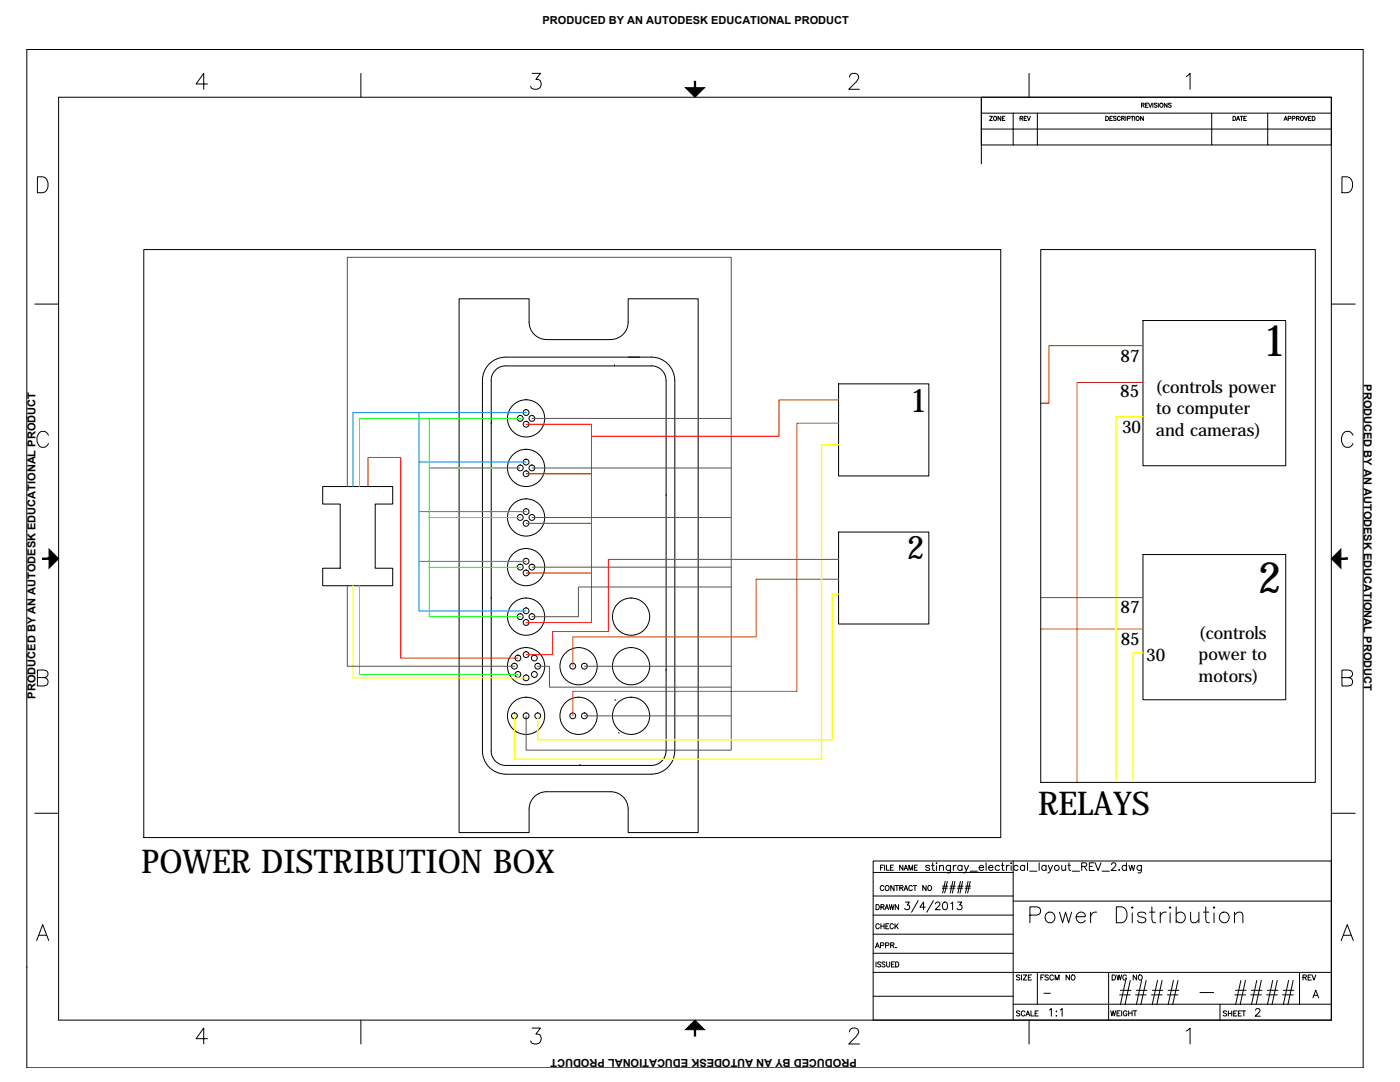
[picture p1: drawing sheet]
<svg xmlns="http://www.w3.org/2000/svg" width="559mm" height="432mm" viewBox="0 0 559 432" stroke-linecap="round" stroke-linejoin="round" font-family="sans-serif">
<!-- layer: Mechanical -->
<path d="M183.2 119.2h28v9.4a7 7 0 0 0 7 6.9h25.6a7 7 0 0 0 6.9-7v-9.3h28v213.1h-28v-9.4a7 7 0 0 0-6.9-6.9h-25.6a7 7 0 0 0-7 6.9v9.4h-28zM192.6 151.8v147.8a9.4 9.4 0 0 0 9.3 9.4l58.1-.1a9.3 9.3 0 0 0 9.3-9.3l.1-147.8M196.1 151.8l-.1 147.8a5.8 5.8 0 0 0 5.9 5.9h58.1a5.8 5.8 0 0 0 5.8-5.9M245.3 146h.1M265.8 151.8a5.8 5.8 0 0 0-5.8-5.8h-58.1a5.7 5.7 0 0 0-5.9 5.8M265.9 151.8v147.9M269.3 151.8a9.3 9.3 0 0 0-9.3-9.3h-58.1a9.3 9.3 0 0 0-9.3 9.3M231 332.3h.1" fill="none" stroke="#000" stroke-width=".4"/>
<!-- layer: 0 -->
<g fill="none" stroke="#000" stroke-width=".4">
<path d="M57.4 99.6h342v234.6h-342zM415.4 99.6h109.6v212.6h-109.6zM250.7 142.5h4.7M196.1 169.1h.1M265.9 197.7h.1M196.1 239h.1M245.5 279.6h.1M265.9 267.6h.1M247 292.6h.1M231.5 305.5h.1"/>
<circle cx="228.6" cy="265.9" r="1.16"/>
<circle cx="233.3" cy="265.9" r="1.16"/>
<circle cx="228.6" cy="285.7" r="1.16"/>
<circle cx="233.3" cy="285.7" r="1.16"/>
</g>
<!-- layer: Connections -->
<g fill="none" stroke="#000" stroke-width=".4">
<circle cx="207.7" cy="167" r="1.16"/>
<circle cx="210" cy="167" r="7.4"/>
<circle cx="210" cy="169.3" r="1.16"/>
<circle cx="210" cy="164.6" r="1.16"/>
<circle cx="212.3" cy="167" r="1.16"/>
<circle cx="207.7" cy="186.7" r="1.16"/>
<circle cx="210" cy="186.7" r="7.4"/>
<circle cx="210" cy="184.4" r="1.16"/>
<circle cx="210" cy="189.1" r="1.16"/>
<circle cx="212.3" cy="186.7" r="1.16"/>
<circle cx="207.7" cy="206.5" r="1.16"/>
<circle cx="210" cy="206.5" r="7.4"/>
<circle cx="210" cy="208.8" r="1.16"/>
<circle cx="210" cy="204.2" r="1.16"/>
<circle cx="212.3" cy="206.5" r="1.16"/>
<circle cx="207.7" cy="226.3" r="1.16"/>
<circle cx="210" cy="226.3" r="7.4"/>
<circle cx="210" cy="224" r="1.16"/>
<circle cx="210" cy="228.6" r="1.16"/>
<circle cx="212.3" cy="226.3" r="1.16"/>
<circle cx="207.7" cy="246.1" r="1.16"/>
<circle cx="210" cy="246.1" r="7.4"/>
<circle cx="210" cy="243.8" r="1.16"/>
<circle cx="210" cy="248.4" r="1.16"/>
<circle cx="212.3" cy="246.1" r="1.16"/>
<circle cx="251.9" cy="246.1" r="7.4"/>
<circle cx="205.3" cy="265.9" r="1.16"/>
<circle cx="206.7" cy="262.6" r="1.16"/>
<circle cx="206.7" cy="269.2" r="1.16"/>
<circle cx="210" cy="265.9" r="7.4"/>
<circle cx="210" cy="270.5" r="1.16"/>
<circle cx="210" cy="261.2" r="1.16"/>
<circle cx="213.3" cy="262.6" r="1.16"/>
<circle cx="213.3" cy="269.2" r="1.16"/>
<circle cx="214.6" cy="265.9" r="1.16"/>
<circle cx="230.9" cy="265.9" r="7.4"/>
<circle cx="251.9" cy="265.9" r="7.4"/>
<circle cx="205.3" cy="285.7" r="1.16"/>
<circle cx="210" cy="285.7" r="7.4"/>
<circle cx="210" cy="285.7" r="1.16"/>
<circle cx="214.6" cy="285.7" r="1.16"/>
<circle cx="230.9" cy="285.7" r="7.4"/>
<circle cx="251.9" cy="285.7" r="7.4"/>
</g>
<!-- layer: Relays -->
<path d="M456.2 127.9h57v58h-57zM334.7 153.2h36v36.7h-36zM334.7 212.3h36v36.7h-36zM456.2 221.3h57v58h-57z" fill="none" stroke="#000" stroke-width=".4"/>
<!-- layer: Power -->
<path d="M456.2 138h-37.5v22.9h-3.3M334.7 159.6h-23.8v14.5h-74.8M210 169.3h26.1v79.1h-26.1M146.9 194.2v-11.6h13.1v80h46.7M210 189.1h26.1M210 208.9h26.1M210 228.7h26.1M334.7 223.3h-91.9v28.7h-22.3v9.3h-10.5M415.4 238.5h40.8" fill="none" stroke="#f00" stroke-width=".4"/>
<!-- layer: Ground -->
<path d="M212.3 167h79.6M138.6 194.2v-91.5h153.3v196.7h-81.9v-13.7M212.3 186.8h79.6M212.3 206.5h79.6M138.6 233.8v32.1h66.7M212.3 226.3h79.6M291.9 234.3h-61v11.8h-18.6M214.7 265.9h4.6v8.3h72.6M233.3 265.9h58.6M233.3 285.7h58.6" fill="none" stroke="#545454" stroke-width=".4"/>
<!-- layer: Electrical Components -->
<path d="M128.8 194.2h27.9v7h-6.9v25.6h6.9v7h-27.9v-7h7v-25.6h-7z" fill="none" stroke="#000" stroke-width=".4"/>
<!-- layer: Data (Yellow) -->
<path d="M140.9 233.8v36.7h69.1" fill="none" stroke="#ff0" stroke-width=".4"/>
<!-- layer: Data (Blue) -->
<path d="M167.2 164.7v79.1h42.8M210 164.7h-69.1v29.5M167.2 184.4h42.8M167.2 204.2h42.8M167.2 224h42.8" fill="none" stroke="#007fff" stroke-width=".4"/>
<!-- layer: Data (Green) -->
<path d="M171.3 167v79.1h36.4M207.7 167h-64.2v27.2M171.3 186.8h36.4M171.3 206.5h36.4M143.5 233.8v35.4h63.2M171.3 226.3h36.4" fill="none" stroke="#0f0" stroke-width=".4"/>
<!-- layer: Brown Wires -->
<path d="M456.2 152.6h-26.3v159.6M334.7 168.9h-16.7v107h-89.4v9.8M334.7 231.2h-32.9v23h-73.2v11.7M415.4 251h40.8" fill="none" stroke="#b85c00" stroke-width=".4"/>
<!-- layer: Power (Yellow) -->
<path d="M334.7 177.5h-6.8v125.5h-122.6v-17.3M456.2 166.3h-10.7v145.9M334.7 237.1h-2.5v58.1h-117.5v-9.5M456.2 260.5h-4v51.7" fill="none" stroke="#ff0" stroke-width=".51"/>
<!-- layer: Title Block -->
<g fill="none" stroke="#000" stroke-width=".4">
<path d="M10.7 19.8h533.4v406.4h-533.4zM23.4 38.8h508v368.3h-508zM82.8 33.5h-4.5l3-4.2v6.3M144 29.3v9.5M212.4 29.3h3.3l-1.8 2.4a2.04 2.04 0 0 1 2.2 2.3 2.04 2.04 0 0 1-2.8 1.6l-.9-.3-.6-.9M339.1 30.8a1.53 1.53 0 0 1 1.2-1.5h1.2a1.53 1.53 0 0 1 .9 2.4l-3.6 3.9h4.2M391.7 38.8v26.6M410.7 29.3v9.5M473.5 30.5l1.5-1.2v6.3M395 46.4h1.1l-1.1 1.7h1.1M399.4 46.4v1.7l-1.1-1.7v1.7M400.1 47.2h.6"/>
<path d="M401.1 46.4h-1v1.7h1M404.4 45.2h-12.7v-6.4h139.7v6.4h-47.8v12.7h22.4M407.1 47.2l1-.1 .1-.5-1.1-.2v1.7M407.7 47.2l.5 .9M408.8 47.2h.6M409.8 46.4h-1v1.7h1M410 46.4l.7 1.7 .6-1.7M414 45.2v12.7h69.6M441.4 46.4h.5a.88 .88 0 0 1 .6 .9 .88 .88 0 0 1-.6 .8h-.5zM443 47.2h.6M444 46.4h-1v1.7h1M445.5 46.7l-.4-.3-.7 .3 1.1 .9-.4 .5-.7-.2"/>
<path d="M447.2 46.8a.61 .61 0 0 0-.7-.4 .61 .61 0 0 0-.5 .7 .67 .67 0 0 0 .2 .9 .67 .67 0 0 0 1-.3M447.7 47.2l.9-.1 .1-.5-1-.2v1.7M448.3 47.2l.5 .9M449.4 46.4v1.7M450 47.3l.9-.1 .1-.6-1-.2v1.7M451.4 46.4h1.1M451.9 46.4v1.7M452.9 46.4v1.7M455.6 41.9h1v-.6l-1-.1v1.6M456.2 41.9l.5 .9M456.3 46.4v1.7l-1.1-1.7v1.7M457.3 41.9h.6"/>
<path d="M458.3 41.2h-1v1.6h1M458.5 41.2l.6 1.6 .7-1.6M460.1 41.2v1.6M461.8 41.4l-.4-.2-.7 .2 .1 .3 1 .5-.1 .5-1-.1M462.4 41.2v1.6M465.8 41.2v1.6l-1.1-1.6v1.6M467.5 41.4l-.4-.2-.7 .2 .1 .3 1 .6-.4 .5-.7-.2M483.6 45.2h-79.2v12.7h9.6M492.2 46.4h.5a.88 .88 0 0 1 .6 .9 .88 .88 0 0 1-.6 .8h-.5zM493.6 48.1l.6-1.7 .6 1.7M493.8 47.5h.8M495 46.4h1.1"/>
<path d="M495.5 46.4v1.7M496.5 47.2h.6M497.5 46.4h-1v1.7h1M506 45.2v12.7h25.4v-6.4h-139.7v6.4h12.7M512.5 48.1l.7-1.7 .6 1.7M512.8 47.5h.7M514.2 47.3l.9-.1 .1-.6-1-.2v1.7M515.8 47.3l.9-.1 .1-.6-1-.2v1.7M517.5 47.2l.9-.1 .1-.5-1-.2v1.7M518 47.2l.6 .9M520.6 46.4l.6 1.7 .7-1.7M522.3 47.2h.6"/>
<path d="M523.3 46.4h-1v1.7h1M523.8 46.4h.5a.88 .88 0 0 1 .6 .9 .88 .88 0 0 1-.6 .8h-.5zM14.9 70.6h2.1a3.4 3.4 0 0 1 2.2 3.1 3.4 3.4 0 0 1-2.2 3.2h-2.1zM535.6 70.6h2.1a3.4 3.4 0 0 1 2.2 3.1 3.4 3.4 0 0 1-2.2 3.2h-2.1zM13.9 121.4h9.5M531.4 121.4h9.5M10.7 166.3v.6M19.3 173.7a2.2 2.2 0 0 0-2.1-1.6 2.2 2.2 0 0 0-2.1 1.6 3.6 3.6 0 0 0 1.5 4.8 2.28 2.28 0 0 0 2.7-1.5M540 173.7a2.2 2.2 0 0 0-2.1-1.6 2.2 2.2 0 0 0-2.1 1.6 3.6 3.6 0 0 0 1.5 4.8 2.28 2.28 0 0 0 2.7-1.5M10.7 212v.2M10.7 253.9v.3M10.7 261.6v.6"/>
<path d="M14.9 270.4h2.7l1-.3a1.47 1.47 0 0 0 0-2.4l-1-.3h-2.7v6.4h2.7l1-.3a1.7 1.7 0 0 0 .6-1.9 1.7 1.7 0 0 0-1.6-1.2M535.6 270.4h2.7l1-.3a1.47 1.47 0 0 0 0-2.4l-1-.3h-2.7v6.4h2.7l1-.3a1.7 1.7 0 0 0 .6-1.9 1.7 1.7 0 0 0-1.6-1.2M13.9 324.6h9.5M531.4 324.6h9.5M348.5 343.6h182.9v63.5h-182.9zM348.5 357.6h55.9M348.5 348.2h55.9M351.4 346.2h.8M352.6 345.3h-1.2v2M352.8 353.9a.74 .74 0 0 0-.9-.5 .74 .74 0 0 0-.5 .7v.6a.74 .74 0 0 0 .6 .7 .74 .74 0 0 0 .8-.5M353.1 345.3v2M353.7 353.5a.96 .96 0 0 1 1.2 .9 .96 .96 0 0 1-1.2 .9l-.4-.6z"/>
<path d="M353.9 345.3v2h1.1M355.4 346.2h.7M356.6 345.3h-1.2v2h1.2M356.9 353.4v2l-1.4-2v2M357.3 353.4h1.4M358 353.4v2M359.1 354.4l1.2-.2 .1-.6-1.3-.2v2M359.8 354.4l.7 1M360.4 345.3v2l-1.3-2v2M360.8 347.3l.8-2 .7 2M360.8 355.4l.8-2 .8 2M361.1 346.6h.9"/>
<path d="M361.1 354.7h1M361.4 360h1.6l-.9 1.2a1.02 1.02 0 0 1 .9 1.4 1.02 1.02 0 0 1-1.6 .3l-.3-.4M362.8 347.3v-2l.7 2 .8-2v2M364.1 353.9a.72 .72 0 0 0-.8-.5 .72 .72 0 0 0-.6 .7v.6a.71 .71 0 0 0 .6 .7 .71 .71 0 0 0 .8-.5M364.5 353.4h1.4M365 346.2h.7M365.2 353.4v2M366.2 345.3h-1.2v2h1.2M366.5 359.4l-2.7 4.7M369.6 353.4v2l-1.3-2v2M370.5 353.7l.2-.2a.92 .92 0 0 1 1.2 1 .92 .92 0 0 1-1.4 .6zM371.1 345.8l-.1-.3a1.09 1.09 0 0 0-1.5 .3l.4 .4 1.1 .3v.7a1.09 1.09 0 0 1-1.5-.3"/>
<path d="M371.8 345.3h1M372.3 344.3v2.5l.1 .4 .6 .2M372.6 359.4l-2.7 4.7M373.8 344.3v.3zM373.8 345.5v1.9M375 345.9l.7-.6 .8 .2 .1 1.9M375 345.3v2.1M376.1 354.5h2M376.2 353.6h2.1M377.3 351.7l-1.1 4.7M378.1 351.7l-1 4.7M379.1 354.5h2.1"/>
<path d="M379.3 353.6h2M379.4 345.3l-.2 2.8-.4 .3-.7-.1M379.4 345.8a.99 .99 0 0 0-1.5-.2 .99 .99 0 0 0 0 1.5 .99 .99 0 0 0 1.5-.2M380.3 351.7l-1 4.7M380.5 345.3v2.1M381.2 351.7l-1.1 4.7M381.7 345.3a.93 .93 0 0 0-1.2 .9M382.2 354.5h2M382.3 360h1.6l-.9 1.2a1.03 1.03 0 0 1 .9 1.4 1.03 1.03 0 0 1-1.6 .3l-.3-.4M382.3 353.6h2.1M383.4 351.7l-1.1 4.7M384 345.8a.97 .97 0 0 0-1.4-.2 .97 .97 0 0 0 0 1.5 .97 .97 0 0 0 1.4-.2"/>
<path d="M384 345.3v2.1M384.2 351.7l-1 4.7M384.9 345.3l.8 2.1 .9-2.1M385.2 354.5h2.1M385.4 353.6h2M385.7 347.4l-.5 .9-.5 .1M386.4 351.7l-1 4.7M387.2 347.7h2.9M387.3 351.7l-1.1 4.7M390.8 346.2h1.8a.94 .94 0 0 0-1.3-.8 .94 .94 0 0 0-.3 1.5l.6 .5 1-.5M393.6 344.3v3.1M394.6 346.2h1.8a.94 .94 0 0 0-1.4-.8 .94 .94 0 0 0-.3 1.5l.6 .5 1.1-.5"/>
<path d="M398.9 345.8a.97 .97 0 0 0-1.4-.2 .97 .97 0 0 0 0 1.5 .97 .97 0 0 0 1.4-.2M399.7 345.3h1M400.1 344.3v2.5l.1 .4 .6 .2M401.7 345.3v2.1M402.9 345.3a.93 .93 0 0 0-1.2 .9M403.6 344.3v.3zM403.6 345.5v1.9M404.4 343.6v63.5M404.4 359.6h127M406.3 345.8a.97 .97 0 0 0-1.4-.2 .97 .97 0 0 0 0 1.5 .97 .97 0 0 0 1.4-.2M409 345.8a.97 .97 0 0 0-1.5-.2 .97 .97 0 0 0 0 1.5 .97 .97 0 0 0 1.5-.2M409 345.3v2.1"/>
<path d="M410.1 344.3v3.1M411 347.7h2.9M414.8 344.3v3.1M417.5 345.8a.97 .97 0 0 0-1.4-.2 .97 .97 0 0 0 0 1.5 .97 .97 0 0 0 1.4-.2M417.5 345.3v2.1M418.4 345.3l.9 2.1 .8-2.1M419.3 347.4l-.6 .9-.5 .1M423.8 345.3l.1 1.9 .7 .2 .8-.6M425.4 345.3v2.1M426.2 345.3h1.1M426.7 344.3v2.5l.1 .4 .6 .2M428 347.7h2.9"/>
<path d="M431.7 345.8l1.8-.2 .3-.4-.2-.6-.5-.3h-1.4v3.1M432.8 345.8l1 1.6M434.8 345.8h1.2M436.7 344.3h-1.9v3.1h1.9M437.1 344.3l1.2 3.1 1.1-3.1M439.9 347.7h2.9M443.6 345l.3-.5 .9-.2 .6 .9-1.9 2.2h2M446.7 347.1v.3zM449.6 345.8a.97 .97 0 0 0-1.4-.2 .97 .97 0 0 0 0 1.5 .97 .97 0 0 0 1.4-.2M449.6 344.3v3.1M450.6 345.3l.6 2.1 .6-2.1 .6 2.1 .6-2.1M455.6 345.3l-.2 2.8-.4 .3-.7-.1"/>
<path d="M455.6 345.8a.99 .99 0 0 0-1.5-.2 .99 .99 0 0 0 0 1.5 .99 .99 0 0 0 1.5-.2M14.6 375.4l2.4-6.4 2.5 6.4M15.5 373.2h3.1M348.5 365.2h55.9M348.5 372.8h55.9M349.4 378.3l.8-2.1 .8 2.1M349.7 361h.6a1.11 1.11 0 0 1 .7 1 1.11 1.11 0 0 1-.7 1h-.6zM349.7 377.6h1M351 369.1a.72 .72 0 0 0-.9-.5 .72 .72 0 0 0-.5 .8v.5a.71 .71 0 0 0 .6 .8 .71 .71 0 0 0 .8-.6M351.4 377.3l1.2-.1 .1-.8-1.3-.2v2.1M351.6 362l1.1-.1 .1-.7-1.2-.2v2M351.6 368.6v2.1"/>
<path d="M351.6 369.6h1.3M352.2 362l.7 1M352.9 368.6v2.1M353.2 363l.8-2 .7 2M353.5 377.3l1.2-.1v-.8l-1.2-.2v2.1M353.5 362.4h.9M353.6 369.6h.7M354.8 368.6h-1.2v2.1h1.2M355 361l.4 2 .5-2 .4 2 .5-2M355.5 377.2l1.2-.1 .1-.7-1.3-.2v2.1M356.2 377.2l.7 1.1M356.6 369.1a.7 .7 0 0 0-.8-.5 .7 .7 0 0 0-.6 .8v.5a.69 .69 0 0 0 .6 .8 .69 .69 0 0 0 .8-.6"/>
<path d="M357.2 368.6v2.1M357.6 378.1v.2zM357.7 369.5l.8 1.2M358.5 368.6l-1.3 1.4M358.6 361v2l-1.3-2v2M369.3 362h-2.1l1.4-2v3M373.4 360.8l.6-.8h.6l.5 .6-.4 1-1.4 1.4h2M376.6 360.2a.94 .94 0 0 1 1.5 .4l.1 .7a1.33 1.33 0 0 1-.9 1.7h-.3a1.87 1.87 0 0 1-.4-2.8zM379.5 360.6l.7-.6v3M411.1 365.2h2.7a1.65 1.65 0 0 0 1.6-1.7 1.65 1.65 0 0 0-1.6-1.6h-2.7v6.3M422.9 364l1.2 4.2 1.2-4.2 1.2 4.2 1.2-4.2M429.5 365.8h3.7a1.88 1.88 0 0 0-2.2-1.9 1.88 1.88 0 0 0-1.5 2.5 1.95 1.95 0 0 0 1.5 1.8 1.95 1.95 0 0 0 2.2-.9"/>
<path d="M435.3 364v4.2M437.7 364a2.01 2.01 0 0 0-2.4 1.8M445.6 361.9h2.1a3.4 3.4 0 0 1 2.2 3.2 3.4 3.4 0 0 1-2.2 3.1h-2.1zM451.9 361.9l.3 .3-.3 .3-.3-.3zM451.9 364.3v3.9M457.4 364.9a1.91 1.91 0 0 0-3.3 0l.2 .6 2.8 .9 .3 .9a1.87 1.87 0 0 1-3.3 0M458.9 364h2.1M459.8 361.9v5.1l.3 .9 1.2 .3M463.1 364v4.2M465.5 364a2.01 2.01 0 0 0-2.4 1.8M467 361.9l.3 .3-.3 .3-.2-.3zM467 364.3v3.9"/>
<path d="M469.5 364.9a2.03 2.03 0 0 1 3-.3 2.03 2.03 0 0 1 0 3 2.03 2.03 0 0 1-3-.3M469.5 361.9v6.3M475.2 364v3l.3 .9 1.5 .3 1.5-1.2M478.5 364v4.2M480.3 364h2.2M481.3 361.9v5.1l.3 .9 1.2 .3M484.6 361.9l.3 .3-.3 .3-.3-.3zM484.6 364.3v3.9M492.7 365.2l1.6-1.2 1.5 .3 .3 .9v3M492.7 364v4.2M535.3 375.4l2.4-6.4 2.5 6.4M536.2 373.2h3.1"/>
<path d="M10.7 385.8v.3M348.5 380.4h55.9M348.5 397.6h55.9M348.5 388.1h182.9M349.7 383.9v2M351.5 384.2l-1-.3-.1 .6 1 .5 .1 .6-.4 .3-.8-.3M353.3 384.2l-.5-.3h-.6l-.1 .6 1 .5 .2 .6-.5 .3-.8-.3M353.9 383.9v1.4l.5 .6 .6-.3 .1-1.7M355.8 384.8h.7M357 383.9h-1.2v2h1.2M357.5 383.9a1.07 1.07 0 0 1 1.2 .7 1.07 1.07 0 0 1-.6 1.3h-.6zM407.1 389.4l-.5-.3-.7 .1-.1 .5 1.1 .5 .2 .6-.5 .3-.9-.3"/>
<path d="M407.7 389.1v2M408.4 389.1h1.4l-1.4 2h1.4M410.4 390h.8M411.7 389.1h-1.3v2h1.3M414 388.1v12.7M415.4 390h.8M416.7 396.4h2.6M416.7 389.1h-1.3v2M418.5 389.4l-.5-.3-.9 .3 .1 .3 1.3 .8-.5 .6-.9-.3M420.5 389.5a.74 .74 0 0 0-.9-.4 .74 .74 0 0 0-.6 .7v.5a.73 .73 0 0 0 .6 .8 .73 .73 0 0 0 .9-.5M421.2 391.1v-2l.7 2 .8-2v2M426.9 389.1v2l-1.4-2v2"/>
<path d="M427.9 389.2a.92 .92 0 0 1 1.2 .9 .92 .92 0 0 1-1.4 .7l-.1-1zM442.5 388.1v19M443.9 389.1h.7a1.08 1.08 0 0 1 .7 1 1.08 1.08 0 0 1-.7 1h-.7zM445.8 389.1l.4 2 .5-2 .5 2 .5-2M446.9 397h4.2M447.2 395.2h4.2M449.3 391.3l-2.1 9.7M449.6 389.5a.74 .74 0 0 0-.8-.4 .74 .74 0 0 0-.6 .7v.5a.72 .72 0 0 0 .7 .8 .72 .72 0 0 0 .7-.8h-.5M451.1 391.3l-2.1 9.7M453.2 397h4.3M453.5 395.2h4.3M453.7 389.1v2l-1.4-2v2"/>
<path d="M454.7 389.2a.92 .92 0 0 1 1.3 .9 .92 .92 0 0 1-1.4 .7l-.3-1zM455.7 391.3l-2.2 9.7M457.5 391.3l-2.1 9.7M459.6 397h4.2M459.9 395.2h4.2M462 391.3l-2.1 9.7M463.8 391.3l-2.1 9.7M465.9 397h4.3M466.2 395.2h4.3M468.4 391.3l-2.2 9.7M470.2 391.3l-2.1 9.7M478.9 396.1h5.5"/>
<path d="M492.9 397h4.2M493.2 395.2h4.2M495.3 391.3l-2.1 9.7M497.1 391.3l-2.1 9.7M499.2 397h4.3M499.5 395.2h4.3M501.6 391.3l-2.1 9.7M503.5 391.3l-2.2 9.7M505.6 397h4.2M505.9 395.2h4.2M508 391.3l-2.1 9.7M509.8 391.3l-2.1 9.7"/>
<path d="M511.9 397h4.3M512.2 395.2h4.3M514.3 391.3l-2.1 9.7M516.2 391.3l-2.2 9.7M518.7 388.1v12.7M520.1 390l1.2-.1 .1-.7-1.3-.1v2M520.8 390l.6 1.1M522.1 390h.8M523.4 389.1h-1.3v2h1.3M523.7 389.1l.8 2 .7-2M524 398.2l1.2-3 1.1 3M524.5 397.2h1.4"/>
<path d="M82.8 414.5h-4.5l3-4.2v6.3M144 407.1v9.5M212.4 410.3h3.3l-1.8 2.4a2.04 2.04 0 0 1 2.2 2.3 2.04 2.04 0 0 1-2.8 1.6l-.9-.3-.6-.9M339.1 411.8a1.53 1.53 0 0 1 1.2-1.5h1.2a1.53 1.53 0 0 1 .9 2.4l-3.6 3.9h4.2M404.4 400.8h127M407.1 403.7l-.5-.3-.7 .1-.1 .6 1.1 .5 .2 .6-.5 .3-.9-.3M409.1 403.9a.74 .74 0 0 0-.9-.5 .74 .74 0 0 0-.5 .8v.5a.73 .73 0 0 0 .6 .8 .73 .73 0 0 0 .8-.6M409.5 405.5l.7-2.1 .8 2.1M409.8 404.8h.9M410.7 407.1v9.5M411.5 403.4v2.1h1.2M413.2 404.4h.7"/>
<path d="M414.4 403.4h-1.2v2.1h1.2M418.9 403.1l.7-.6v3M421.5 403.6h.3zM421.5 405.4h.3zM423.2 403.1l.8-.6v3M443.3 403.4l.5 2 .5-2 .5 2 .5-2M445.8 404.3h.8M447.1 403.4h-1.3v2h1.3M447.7 403.4v2M449.8 403.8a.74 .74 0 0 0-.8-.4 .74 .74 0 0 0-.6 .7 .84 .84 0 0 0 .2 1.1 .84 .84 0 0 0 1.1-.1l.1-.5h-.4M450.5 404.3h1.4M450.5 403.4v2"/>
<path d="M451.9 403.4v2M452.3 403.4h1.4M453 403.4v2M473.5 411.5l1.5-1.2v6.3M486.9 400.8v6.3M489.6 403.7l-.5-.3-.7 .1-.1 .6 1.1 .5 .2 .6-.5 .3-.8-.3M490.3 403.4v2.1M490.3 404.4h1.3M491.6 403.4v2.1M492.4 404.4h.8M493.7 403.4h-1.3v2.1h1.3M494.3 404.4h.7"/>
<path d="M495.5 403.4h-1.2v2.1h1.2M495.8 403.4h1.3M496.5 403.4v2.1M501.2 403.2l.2-.6 .9-.1 .6 .9-1.9 2.1h2"/>
<circle cx="397.2" cy="47.2" r=".76"/>
<circle cx="454.1" cy="47.2" r=".76"/>
<circle cx="463.5" cy="41.9" r=".74"/>
<circle cx="519.7" cy="47.2" r=".76"/>
<circle cx="421.8" cy="346.3" r="1.01"/>
<circle cx="419.1" cy="366.1" r="2.09"/>
<circle cx="488.7" cy="366.1" r="2.09"/>
</g>
<g fill="#000" stroke="#000" stroke-width=".4">
<path d="M273.6 35h7.6l-3.8 3.8zM19.6 219.1l3.8 3.9-3.8 3.8zM531.4 223l3.8-3.9v7.7zM277.4 407.1l3.8 3.8h-7.6z"/>
<path d="M277.1 32.5l.6 2.5v-2.5zM277.1 32.5l.6 2.5h-.6z"/>
<path d="M17 222.7v.5l2.6-.5zM17 223.2l2.6-.5v.5z"/>
<path d="M535.2 223.2h2.5v-.5zM535.2 222.7h2.5l-2.5 .5z"/>
<path d="M277.1 410.9v2.6h.6zM277.1 410.9h.6v2.6z"/>
</g>
<g font-size="17.4">
<text x="504" y="142.1">1</text>
<text x="502" y="236.5">2</text>
</g>
<g font-size="13.1">
<text x="363.2" y="164.3">1</text>
<text x="361.9" y="223.2">2</text>
<text x="414.4" y="325.3">RELAYS</text>
<text x="56.4" y="348.3">POWER DISTRIBUTION BOX</text>
</g>
<g font-size="7">
<text x="447.2" y="144.6">87</text>
<text x="447.1" y="158.6">85</text>
<text x="461.2" y="156.9">(controls power</text>
<text x="461.5" y="165.3">to computer</text>
<text x="447.9" y="173">30</text>
<text x="461.4" y="174">and cameras)</text>
<text x="447.3" y="244.7">87</text>
<text x="447.3" y="257.4">85</text>
<text x="478.6" y="254.9">(controls</text>
<text x="457.5" y="263.9">30</text>
<text x="478.4" y="263.3">power to</text>
<text x="478.4" y="272">motors)</text>
</g>
<g font-size="4.4">
<text x="216.6" y="9.5">PRODUCED BY AN AUTODESK EDUCATIONAL PRODUCT</text>
<text x="544.4" y="153.4" transform="rotate(90 544.4 153.4)">PRODUCED BY AN AUTODESK EDUCATIONAL PRODUCT</text>
<text x="14.2" y="278.8" transform="rotate(-90 14.2 278.8)">PRODUCED BY AN AUTODESK EDUCATIONAL PRODUCT</text>
<text x="342" y="422.7" transform="rotate(180 342 422.7)">PRODUCED BY AN AUTODESK EDUCATIONAL PRODUCT</text>
</g>
</svg>
